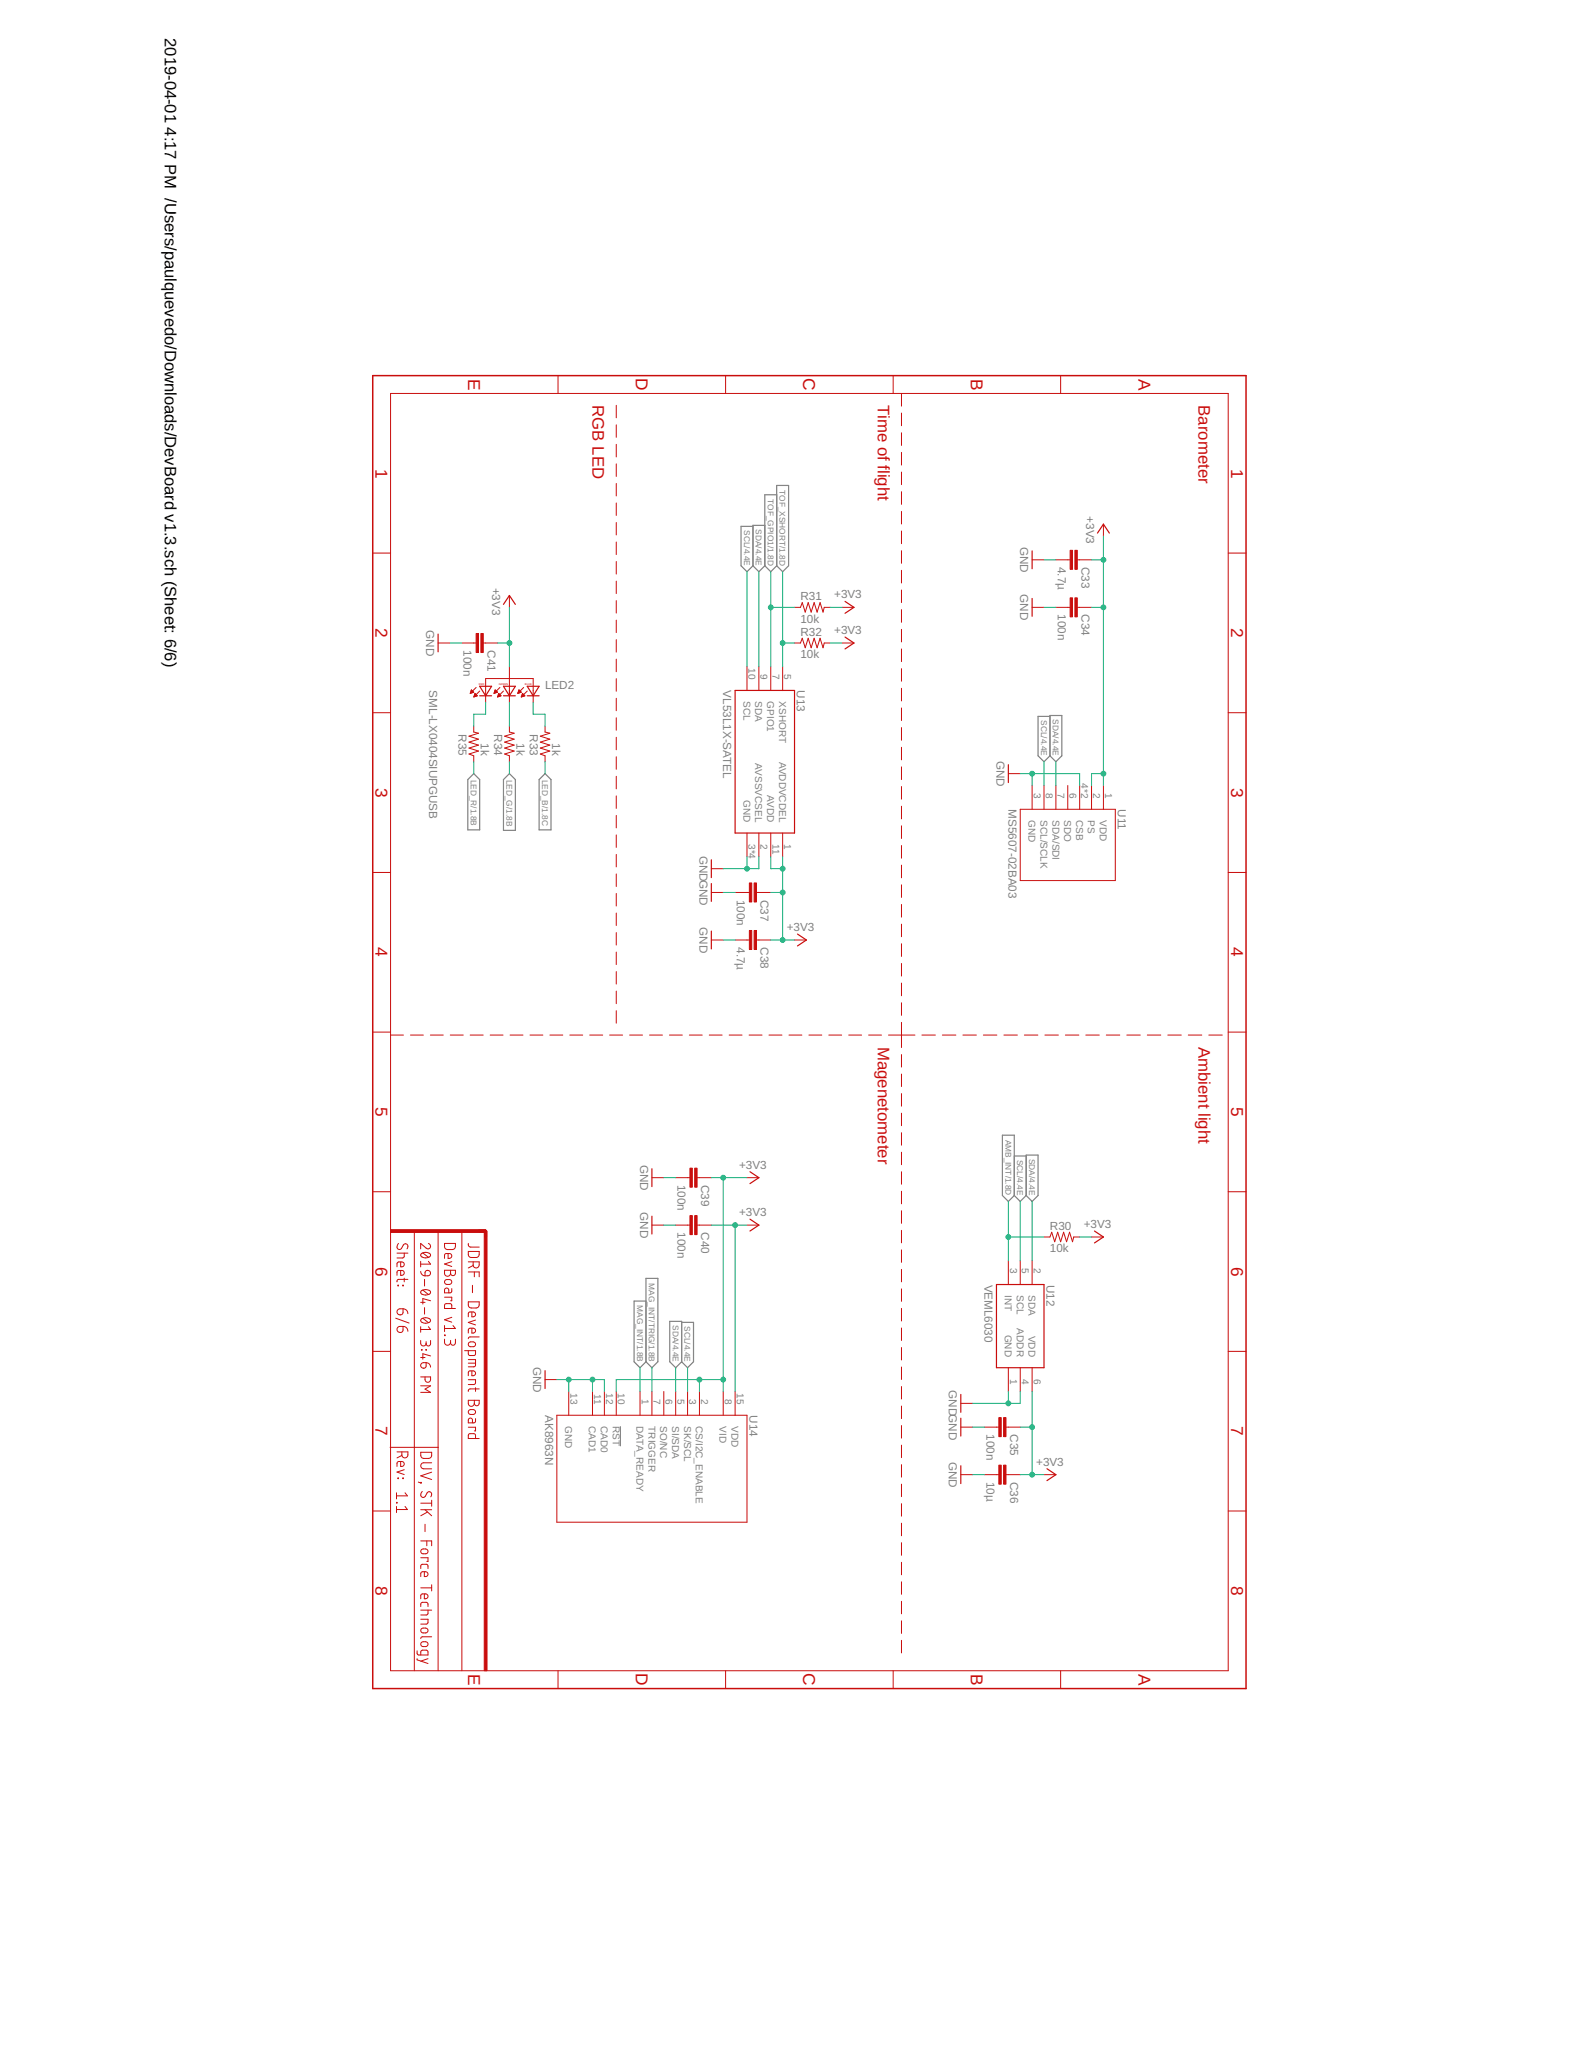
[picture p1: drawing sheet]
<svg xmlns="http://www.w3.org/2000/svg" width="216mm" height="279mm" viewBox="0 0 216 279" stroke-linecap="round" stroke-linejoin="round" font-family="sans-serif">
<path d="M84 193.1v2.7" fill="none" stroke="#808080" stroke-width=".14"/>
<g fill="none" stroke="#808080" stroke-width=".16">
<path d="M101.9 76.6l.8 .8 .8-.8M101.9 71.3h-1.6v5.3l.8 .8 .8-.8M103.5 76.6l.8 .8 .8-.8M103.5 71.1h-1.6v5.5M105.1 65.7h1.6v10.9l-.8 .8-.8-.8zM105.1 67h-1.6v9.6M142.1 97h-1.6v5.3l.8 .8 .8-.8M142.1 96.9h1.6v5.4l-.8 .8-.8-.8zM63.3 105.5l.8-.8 .8 .8v6.8h-1.6zM69 104.7l.8 .8v6.9h-1.7v-6.9zM73 105.5l.8-.8 .8 .8v6.8h-1.6zM135.7 153.7h1.6v8.1l-.8 .8-.8-.8z"/>
<path d="M137.3 156.5h1.6M138.9 156.4h1.6v5.4l-.8 .8-.8-.8zM87.4 176.1h-1.6v8.2l.8 .8 .8-.8M87.4 173.1h1.6v11.2l-.8 .8-.8-.8zM90.7 178.9h1.6v5.4l-.8 .8-.8-.8zM92.3 179h1.6v5.3l-.8 .8-.8-.8M137.3 161.8l.8 .8 .8-.8"/>
</g>
<g fill="none" stroke="#c90d0c" stroke-width=".14">
<path d="M52.9 53.3h113.4v172.9h-113.4zM75.5 50.8v2.5M83.4 54.9v1.7M83.4 57.5v1.7M98.2 50.8v2.5M120.9 50.8v2.5M122 53.3v1.7M122 55.9v1.7M122 58.6v1.7M143.6 50.8v2.5M50.5 74.9h2.4M83.4 60.2v1.7"/>
<path d="M83.4 62.8v1.7M83.4 65.4v1.7M83.4 68.1v1.7M83.4 70.7v1.7M83.4 73.4v1.7M83.4 76v1.7M83.4 78.7v1.7M122 61.2v1.8M122 63.9v1.7M122 66.6v1.7M122 69.2v1.7M122 71.9v1.7"/>
<path d="M122 74.5v1.8M122 77.2v1.7M122 79.9v1.7M139.7 75.8h1.6M142.9 75.8h2M145.8 75.8h2M149.4 71v1.6M166.3 74.9h2.4M50.5 96.5h2.4M59.3 87h1.6M62.5 87h1.9M63.7 93.7v.2"/>
<path d="M63.8 93.5v.3M63.8 93.4l.3 .3-.5 .2zM63.9 93.5v.3M64 93.6v.1M64.1 93.7h.1M64.1 98.3v.8l.7 .2-1.3 .4 1.3 .4-1.3 .4 1.3 .4-1.3 .4 1.3 .4-1.3 .4 .6 .2v.8M64.2 94.2v.1M64.2 94v.3M64.3 93.9l.3 .3-.5 .1zM64.3 93.9v.4M64.4 94v.3M64.4 93.1l-.5 .5"/>
<path d="M64.5 94.1v.1M64.9 93.5l-.5 .6M65.4 87h1.9M65.7 95.1v-3.2h6.5v3.2M66.9 93.7v.2M67 93.5v.3M67 93.4l.3 .3-.4 .2zM67.1 93.4v.4M67.1 93.5v.3M67.2 93.6v.1M67.3 93.7h.1M67.4 94.3h.1"/>
<path d="M67.5 94v.3M67.5 93.9l.3 .3-.5 .1zM67.5 93.9v.4M67.6 94v.3M67.7 93.1l-.6 .5M67.7 94.1v.1M68.1 93.5l-.5 .6M69 80.6v1.6M69 90.2v4.9M69 98.3v.8l.6 .2-1.3 .4 1.3 .4-1.3 .4 1.3 .4-1.3 .4 1.3 .4-1.3 .4 .7 .2v.8M70.1 93.7v.2M70.2 93.5v.3"/>
<path d="M70.2 93.4l.4 .3-.5 .2zM70.3 93.4v.4M70.3 93.5v.3M70.4 93.6v.2M70.5 93.7h.1M70.6 94.3h.1M70.7 94.1v.2M70.7 93.9l.3 .3-.4 .1zM70.7 93.9v.4M70.8 94v.3M70.9 93.1l-.6 .5M70.9 94v.2"/>
<path d="M71 94.1v.1M71 94.2h.1M71.4 93.5l-.6 .6M73.8 98.3v.8l.6 .2-1.3 .4 1.3 .4-1.3 .4 1.3 .4-1.3 .4 1.3 .4-1.3 .4 .7 .2v.8M83.4 81.3v1.7M83.4 83.9v1.7M83.4 86.6v1.7M83.4 89.2v1.7M83.4 91.9v1.7M83.4 94.5v1.7M83.4 97.2v1.7M83.4 99.8v1.7"/>
<path d="M101.1 90.2v3.3M102.7 90.2v3.3M104.3 90.2v3.3M105.9 90.2v3.3M107.5 87h.9l.2-.6 .4 1.3 .4-1.3 .4 1.3 .4-1.3 .4 1.3 .4-1.3 .4 1.3 .2-.7h.8M107.5 82.2h.9l.2-.6 .4 1.3 .4-1.3 .4 1.3 .4-1.3 .4 1.3 .4-1.3 .4 1.3 .2-.7h.8M114 87h1.6M114 82.2h1.6M122 82.5v1.7M122 85.2v1.7M122 87.8v1.8M122 90.5v1.7"/>
<path d="M122 93.2v1.7M122 95.8v1.7M122 98.5v1.7M139.7 82.2h1.6M142.9 82.2h2M145.8 82.2h2M166.3 96.5h2.4M50.5 118.1h2.4M83.4 102.4v1.7M83.4 105.1v1.7M83.4 107.7v1.7M83.4 110.4v1.7"/>
<path d="M83.4 113v1.7M83.4 115.7v1.7M83.4 118.3v1.7M96.3 117.6h1.6M101.1 112.8v3.2M102.7 112.8v3.2M104.3 112.8v3.2M105.9 112.8v3.2M122 101.2v1.7M122 103.8v1.7M122 106.5v1.7M122 109.1v1.8"/>
<path d="M122 111.8v1.7M122 114.5v1.7M122 117.1v1.7M122 119.8v1.7M136.5 104.7h1.6M138.1 109.6h12.9v9.6h-12.9zM139.7 106.3v3.3M141.3 106.3v3.3M142.9 106.3v3.3M144.5 106.3v3.3M146.1 106.3v3.3M147.8 106.3v3.3"/>
<path d="M149.4 106.3v3.3M166.3 118.1h2.4M50.5 139.7h2.4M83.4 120.9v1.7M83.4 123.6v1.7M83.4 126.2v1.7M83.4 128.9v1.7M83.4 131.5v1.7M83.4 134.2v1.7M83.4 136.8v1.7M96.3 127.2h1.6M96.3 120.8h1.6"/>
<path d="M99.5 127.2h1.9M99.5 120.8h1.9M102.4 127.2h1.9M102.4 120.8h1.9M107.5 127.2h1.7M122 122.4v1.7M122 125.1v1.7M122 127.8v1.7M122 130.4v1.7M122 133.1v1.7M122 135.7v1.7M122 138.4v3.4"/>
<path d="M166.3 139.7h2.4M52.9 140.1h1.7M55.6 140.1h1.7M58.3 140.1h1.7M61 140.1h1.7M63.6 140.1h1.8M66.4 140.1h1.7M69 140.1h1.8M71.7 140.1h1.8M74.4 140.1h1.8M77.1 140.1h1.8M79.8 140.1h1.8"/>
<path d="M82.5 140.1h1.8M85.2 140.1h1.8M87.9 140.1h1.8M88.2 159.4h1.7M90.6 140.1h1.8M91.5 159.4h1.9M93.3 140.1h1.8M94.4 159.4h1.9M96 140.1h1.7M98.7 140.1h1.7M101.1 159.4h1.6M101.4 140.1h1.8"/>
<path d="M104.1 140.1h1.7M106.8 140.1h1.7M109.5 140.1h1.7M112.2 140.1h1.7M114.9 140.1h1.7M117.6 140.1h1.7M120.3 140.1h3.5M122 142.8v1.6M122 145.4v1.7M122 148v1.7M122 150.7v1.7M122 153.3v1.7"/>
<path d="M122 156v1.7M122 158.6v1.7M124.8 140.1h1.8M127.6 140.1h1.8M130.3 140.1h1.9M133.1 140.1h1.8M135.9 140.1h1.8M138.7 140.1h1.8M141.4 140.1h1.9M144.2 140.1h1.8M147 140.1h1.8M149.7 140.1h1.9"/>
<path d="M152.5 140.1h1.8M155.3 140.1h1.8M158.1 140.1h1.8M160.8 140.1h1.9M163.6 140.1h1.8M50.5 161.3h2.4M53.6 178.4l1.8 .7M53.7 169.6h1.5M53.8 179.7l.2-.1h.6v.4a.41 .41 0 0 1-.6 .3 .41 .41 0 0 1-.2-.6zM53.9 174v.1zM53.9 177.2h.7v.5a.41 .41 0 0 1-.7 .2 .41 .41 0 0 1 0-.7zM53.9 168.3a.44 .44 0 0 0-.2 .5 .44 .44 0 0 0 .4 .4l.2-.1 .3-.6a.37 .37 0 0 1 .6 0 .37 .37 0 0 1-.1 .6"/>
<path d="M54.2 170.8v.7a.34 .34 0 0 0 .5-.2 .34 .34 0 0 0-.3-.5l-.6 .1-.1 .6M54.2 172v.6a.34 .34 0 0 0 .5-.2 .34 .34 0 0 0-.3-.4h-.6l-.1 .6M54.5 174l.1 .1zM54.6 177.2l.4 .2 .2 .4M54.6 179.6l.4 .1 .2 .5M54.7 169.6l-.1 .6-.9 .1M54.7 173v.5M55.2 173.2h-1.3l-.2 .3M56.1 166.6v59.6M56.9 172.1l.2 .4 .4 .2M56.9 170.7v.8M56.9 179.6v.7"/>
<path d="M56.9 176.3h.6M57 169.7a.85 .85 0 0 1 1.3 .2 .79 .79 0 0 1-1.4 0zM57 174.7a.88 .88 0 0 1 1.3 .2 .82 .82 0 0 1-1.2 .3l-.2-.3zM57 178.5a.85 .85 0 0 1 1.3 .3 .79 .79 0 0 1-1.4 0zM57.2 169.6l.8 .6M57.2 174.6l.8 .6M57.2 178.5l.8 .5M57.5 173.2v.9M57.5 177v.9M57.6 172.1a.38 .38 0 0 1 .6 .1 .38 .38 0 0 1-.3 .5h-.4zM58 168.3a.37 .37 0 0 1 .3 .5 .37 .37 0 0 1-.6 .2l-.8-.7v.8M58 170.7l.3 .4h-1.4"/>
<path d="M58 179.6l.3 .4h-1.4M58.3 176.1l-1.1-.3v.7M59.3 166.6v59.6M60.2 168.3h1.4a.73 .73 0 0 1-.1 .8l-.3 .1-.9-.1-.1-.2zM60.2 172h1.4v.4a.33 .33 0 0 1-.3 .3 .33 .33 0 0 1-.3-.3 .41 .41 0 0 1-.4 .4 .41 .41 0 0 1-.4-.4zM60.2 179.4v.9M60.2 175.6h1v.5h-.2M60.3 173.3l.5-.1a.33 .33 0 0 1 .4 .3 .33 .33 0 0 1-.4 .4l-.5-.1-.1-.2zM60.7 169.7v.6a.35 .35 0 0 0 .4-.2 .35 .35 0 0 0-.3-.4l-.6 .1v.5M61 172v.4M61.2 174.4l-.1 .5-.1 .1h-.8v-.4a.29 .29 0 0 1 .3-.2 .29 .29 0 0 1 .2 .2v.4M61.2 177.1l-.1-.5-.1-.1h-.7l-.1 .1v.5h1.4"/>
<path d="M61.2 170.8l-1 .3 1 .3M61.2 178.3l-1 .4 1 .3M61.3 179.4l.3 .4h-1.4M62.5 166.6v59.6M63.4 168.3v.4l.2 .1h1.3M63.4 169.4h1.5l-.1 .5-.2 .3h-.9l-.3-.3zM63.4 170.8h1.5a.73 .73 0 0 1-.2 .8h-.3l-.3-.1-.1-.7M63.4 176.2h1.5a.73 .73 0 0 1-.2 .8l-.3 .1-.8-.1-.2-.2zM63.4 172.2h1.5v.6M63.9 177.6v.7a.35 .35 0 0 0 .5-.3 .35 .35 0 0 0-.4-.4l-.5 .1-.1 .6M63.9 179.8v.7a.35 .35 0 0 0 .5-.3 .35 .35 0 0 0-.4-.4l-.5 .1-.1 .6M64 174v1"/>
<path d="M64 171.3l-.6 .3M64.2 172.2v.6M64.4 178.7l-1 .3 1 .4M88.2 165.8h1.7M91.5 165.8h1.9M94.4 165.8h1.9M101.1 165.8h1.6M122 161.3v1.7M122 163.9v1.7M122 166.6v1.6M122 169.2v1.7M122 171.8v1.7"/>
<path d="M122 174.5v1.7M122 177.1v1.7M122 179.8v1.7M136.5 170.7v3.2M138.1 170.7v3.2M139.7 170.7v3.2M141.3 167.4h.8l.3-.6 .4 1.3 .4-1.3 .4 1.3 .4-1.3 .4 1.3 .4-1.3 .4 1.3 .1-.7h.8M147.8 167.4h1.6M166.3 161.3h2.4M50.5 182.9h2.4M52.8 195.9h6.5M53.7 196.5h1.5v.4a.41 .41 0 0 1-.4 .5 .41 .41 0 0 1-.4-.5v-.4"/>
<path d="M54.2 197.8v.7a.35 .35 0 0 0 .5-.2 .35 .35 0 0 0-.3-.5l-.6 .1-.1 .6M54.4 197l-.7 .4M54.7 199l-1 .3 1 .3M56.9 181.5v.3a.37 .37 0 0 0 .4 .4 .37 .37 0 0 0 .4-.4M56.9 186.4h1.4v.4a.38 .38 0 0 1-.4 .3 .38 .38 0 0 1-.4-.3v-.4M56.9 183.8h.6M56.9 187.6h1.4l-.8 .4 .8 .5h-1.4M57 196.6h1.4v.5l-.3 .3h-.9l-.2-.3zM57 182.7l.1 .1zM57.1 184.6l.6-.1v.4a.37 .37 0 0 1-.6 .3 .37 .37 0 0 1 0-.6zM57.7 182.7v.1zM57.7 184.5l.4 .1 .2 .5"/>
<path d="M58.3 181.5v.4a.3 .3 0 0 1-.3 .3 .3 .3 0 0 1-.3-.3v-.3M58.3 183.5l-1.1-.2v.7M58.4 198h-1a.41 .41 0 0 0-.4 .4 .41 .41 0 0 0 .4 .4h1M58.4 199.3l-1.4 .5 1.4 .5M60.2 181.3v.4a.41 .41 0 0 0 .4 .4 .41 .41 0 0 0 .4-.4M60.2 180.7l.1 .1zM61.6 181.3v.5a.33 .33 0 0 1-.3 .3 .33 .33 0 0 1-.3-.3v-.4M62.9 182.8h1.5v.5l-.2 .2h-.7l-.1-.2v-.5M63.4 184h1l-.1 1h-.9M63.4 186.8h1l-.1 .5-.9 .1M63.4 189.6h1.5v.4a.33 .33 0 0 1-.4 .3 .33 .33 0 0 1-.3-.3 .41 .41 0 0 1-.4 .4 .41 .41 0 0 1-.4-.4zM63.4 193.2h1v.5h-.2"/>
<path d="M63.4 184.5h1M63.5 181.7l.5-.1a.33 .33 0 0 1 .4 .4 .33 .33 0 0 1-.4 .3l-.5-.1-.1-.2zM63.5 190.9l.5-.1a.33 .33 0 0 1 .4 .3 .33 .33 0 0 1-.4 .4l-.5-.1-.1-.2zM63.9 185.6v.6a.35 .35 0 0 0 .5-.2 .35 .35 0 0 0-.4-.4h-.5l-.1 .6M64.2 189.6v.4M64.4 192v.5l-.2 .1h-.8v-.4a.28 .28 0 0 1 .3-.2 .28 .28 0 0 1 .3 .2v.4M64.4 194.7v-.5l-.2-.1h-.7l-.1 .1v.5h1.5M64.4 187.9v.4M64.9 181h-1.4l-.1 .2M64.9 188h-1.3l-.1 .1-.1 .2M73.8 186.8h1.6M75.4 191.6h25.7v14.5h-25.7z"/>
<path d="M77 188.4v3.2M80.2 188.4v3.2M81.8 188.4v3.2M83.4 188.4v3.2M86.6 188.4v3.2M88.2 188.4v3.2M89.9 188.4v3.2M91.5 188.4v3.2M93.1 188.4v3.2M94.7 188.4v3.2M97.9 188.4v3.2M99.5 188.4v3.2"/>
<path d="M122 182.4v1.7M122 185.1v1.6M122 187.7v1.7M122 190.3v1.7M122 193v1.7M122 195.6v1.7M122 198.3v1.7M130.1 193.2h1.6M130.1 190h1.6M130.1 199.6h1.6M133.3 193.2h1.9M133.3 199.6h1.9"/>
<path d="M136.2 193.2h1.9M136.2 199.6h1.9M136.5 185.1v3.3M138.1 185.1v3.3M139.7 185.1v3.3M141.3 199.6h1.6M166.3 182.9h2.4M50.5 204.5h2.4M53.7 203.4l.1 .1zM53.7 202.1v.8M53.7 203.9v.9M53.9 200.1v.1z"/>
<path d="M54.5 200.1l.1 .1zM54.8 202.1l.3 .4h-1.4M54.8 203.9l.3 .4h-1.4M56.6 200.6l.4 .1M57 212.3v-.4l.2-.1h.7v.5M57 217.5v-.4l.2-.2 .7 .1v.5M57 219.2h.9v.6l-.9 .1M57 200.7h.1M57 208.6h1.4v.6M57 203.5h1.4M57 204.4h1.4M57 210.9h.9v.5h-.1"/>
<path d="M57 214.9h1.4M57 218h1.4M57.1 209.8l.5-.1a.33 .33 0 0 1 .3 .3 .33 .33 0 0 1-.3 .3h-.5l-.1-.2zM57.2 201.9a.43 .43 0 0 0-.3 .5 .43 .43 0 0 0 .5 .3l.4-.6a.37 .37 0 0 1 .6 0 .37 .37 0 0 1-.1 .5M57.4 212.8v.6a.35 .35 0 0 0 .5-.2 .35 .35 0 0 0-.3-.4h-.6v.6M57.4 215.8v.6a.35 .35 0 0 0 .5-.2 .35 .35 0 0 0-.3-.4h-.6v.6M57.5 206.3v1M57.5 204.4l.9 .8M57.8 208.6v.6M57.9 204.7l-.9 .5M57.9 218v.6h-.9M58.4 203.1v.8"/>
<path d="M58.4 214.5v.9M122 200.9v1.7M122 203.6v1.6M122 206.2v1.7M122 208.8v1.7M122 211.5v1.7M122 214.1v1.7M122 216.8v1.7M122 219.4v1.7M166.3 204.5h2.4M56.5 223.5v.4l.2 .1h1.2v-.5l-.2-.1h-.6l-.1 .1v.5M56.5 224.5v.2l1.4 .5"/>
<path d="M57.1 220.5l.5-.1a.33 .33 0 0 1 .3 .3 .33 .33 0 0 1-.3 .3h-.5l-.1-.2zM57.1 222.3l.5-.1a.33 .33 0 0 1 .3 .4 .33 .33 0 0 1-.3 .3l-.5-.1-.1-.2zM57.9 224.5l-.9 .4M58.4 221.6h-1.3l-.1 .2M75.5 226.2v2.4M98.2 226.2v2.4M120.9 226.2v2.4M122 222.1v1.7M143.6 226.2v2.4"/>
</g>
<g fill="none" stroke="#c90d0c" stroke-width=".16">
<path d="M139.7 74.6v2.4M148.6 72.2l.8-1.2 .8 1.2M59.3 85.8v2.4M64.9 94.2h1.6M64.9 92.9h1.6l-.8 1.3zM68.1 94.2h1.7M68.1 92.9h1.7l-.8 1.3zM68.1 81.8l.9-1.2 .8 1.2M71.4 92.9h1.6l-.8 1.3zM71.4 94.2h1.6M99.5 93.5h8v19.3h-8zM114.4 81.4l1.2 .8-1.2 .8"/>
<path d="M114.4 86.2l1.2 .8-1.2 .8M139.7 81v2.4M96.3 116.4v2.4M96.3 119.6v2.4M136.5 103.5v2.4M96.3 126v2.5M107.9 126.4l1.3 .8-1.3 .9M88.2 158.2v2.4M101.5 158.6l1.2 .8-1.2 .8M88.2 164.6v2.4M101.5 165l1.2 .8-1.2 .8M134.9 173.9h6.4v11.2h-6.4z"/>
<path d="M148.2 166.6l1.2 .8-1.2 .9M73.8 185.5v2.5M130.1 188.8v2.4M130.1 192v2.4M130.1 198.4v2.4M141.7 198.8l1.2 .8-1.2 .8"/>
</g>
<g fill="#c90d0c" stroke="#c90d0c" stroke-width=".14">
<path d="M101.4 126h.4v2.5h-.4z"/>
<path d="M102.1 126h.3v2.5h-.3z"/>
<path d="M101.4 119.5h.4v2.6h-.4z"/>
<path d="M102.1 119.5h.3v2.6h-.3z"/>
<path d="M135.2 191.9h.3v2.6h-.3z"/>
<path d="M135.8 191.9h.4v2.6h-.4z"/>
<path d="M135.2 198.3h.3v2.6h-.3z"/>
<path d="M135.8 198.3h.4v2.6h-.4z"/>
<path d="M93.4 164.6h.3v2.5h-.3z"/>
<path d="M94 164.6h.4v2.5h-.4z"/>
<path d="M93.4 158.1h.3v2.6h-.3z"/>
<path d="M94 158.1h.4v2.6h-.4z"/>
<path d="M144.9 74.5h.3v2.6h-.3z"/>
<path d="M145.5 74.5h.3v2.6h-.3z"/>
<path d="M144.9 80.9h.3v2.6h-.3z"/>
<path d="M145.5 80.9h.3v2.6h-.3z"/>
<path d="M52.9 166.5h12.8v.3h-12.8z"/>
<path d="M65.5 166.6h.4v59.6h-.4z"/>
<path d="M64.4 85.8h.4v2.5h-.4z"/>
<path d="M65.1 85.8h.3v2.5h-.3z"/>
</g>
<path d="M64.9 166.6h.8v.8" fill="none" stroke="#c90d0c" stroke-width=".39"/>
<path d="M50.5 50.8h118.2v177.8h-118.2z" fill="none" stroke="#c90d0c" stroke-width=".2"/>
<g fill="none" stroke="#0dab76" stroke-width=".14">
<path d="M101.1 77.4v12.8M102.7 77.4v12.8M104.3 77.4v12.8M105.9 77.4v12.8M141.3 75.8h1.6M147.8 75.8h1.6M149.4 72.6v33.7M60.9 87h1.6M65.7 95.1v1.6h-1.6v1.6M67.3 87h1.7M69 82.2v8M69 95.1v3.2"/>
<path d="M72.2 95.1v1.6h1.6v1.6M104.3 82.2h3.2M105.9 87h1.6M112.4 87h1.6M112.4 82.2h1.6M141.3 82.2h1.6M147.8 82.2h1.6M64.1 103.1v1.6M69 103.1v1.6M73.8 103.1v1.6M101.1 116v1.6M102.7 116v1.6h-4.8"/>
<path d="M104.3 116v1.6h1.6M105.9 116v11.2M138.1 104.7h8v1.6M139.7 104.7v1.6M141.3 103.1v3.2M142.9 103.1v3.2M149.4 104.7h-1.6v1.6M97.9 120.8h1.6M97.9 127.2h1.6M104.3 120.8h1.6M104.3 127.2h3.2M89.9 159.4h1.6"/>
<path d="M96.3 159.4h4.8M97.9 159.4v29M89.9 165.8h1.6M96.3 165.8h4.8M99.5 165.8v22.6M136.5 167.4h4.8M136.5 162.6v8.1M138.1 162.6v8.1M139.7 162.6v8.1M146.1 167.4h1.7M75.4 186.8h6.4v1.6M77 186.8v1.6"/>
<path d="M80.2 186.8v1.6M86.6 185.1v3.3M88.2 185.1v3.3M91.5 185.1v3.3M93.1 185.1v3.3M94.7 186.8v1.6M97.9 186.8h-14.5v1.6M131.7 199.6h1.6M131.7 193.2h1.6M136.5 188.4v1.6M138.1 188.4v1.6h-6.4M138.1 199.6h3.2"/>
<path d="M138.1 193.2h1.6M139.7 188.4v11.2"/>
</g>
<g fill="#0dab76" stroke="#0dab76" stroke-width=".14">
<circle cx="105.9" cy="87" r=".32"/>
<circle cx="104.3" cy="82.2" r=".32"/>
<circle cx="105.9" cy="120.8" r=".32"/>
<circle cx="105.9" cy="127.2" r=".32"/>
<circle cx="105.9" cy="117.6" r=".32"/>
<circle cx="139.7" cy="199.6" r=".32"/>
<circle cx="139.7" cy="193.2" r=".32"/>
<circle cx="99.5" cy="165.8" r=".32"/>
<circle cx="97.9" cy="159.4" r=".32"/>
<circle cx="97.9" cy="186.8" r=".32"/>
<circle cx="94.7" cy="186.8" r=".32"/>
<circle cx="149.4" cy="75.8" r=".32"/>
<circle cx="149.4" cy="82.2" r=".32"/>
<circle cx="149.4" cy="104.7" r=".32"/>
<circle cx="69" cy="87" r=".32"/>
<circle cx="101.1" cy="117.6" r=".32"/>
<circle cx="136.5" cy="190" r=".32"/>
<circle cx="77" cy="186.8" r=".32"/>
<circle cx="80.2" cy="186.8" r=".32"/>
<circle cx="139.7" cy="104.7" r=".32"/>
<circle cx="136.5" cy="167.4" r=".32"/>
</g>
<g font-size="2.3" fill="#c90d0c">
<text x="63.4" y="51.3" transform="rotate(90 63.4 51.3)">E</text>
<text x="86.1" y="51.2" transform="rotate(90 86.1 51.2)">D</text>
<text x="108.7" y="51.2" transform="rotate(90 108.7 51.2)">C</text>
<text x="131.4" y="51.3" transform="rotate(90 131.4 51.3)">B</text>
<text x="154.1" y="51.3" transform="rotate(90 154.1 51.3)">A</text>
<text x="80.2" y="54.9" transform="rotate(90 80.2 54.9)">RGB LED</text>
<text x="118.8" y="54.9" transform="rotate(90 118.8 54.9)">Time of flight</text>
<text x="162.2" y="54.9" transform="rotate(90 162.2 54.9)">Barometer</text>
<text x="50.8" y="63.4" transform="rotate(90 50.8 63.4)">1</text>
<text x="166.6" y="63.4" transform="rotate(90 166.6 63.4)">1</text>
<text x="50.8" y="85" transform="rotate(90 50.8 85)">2</text>
<text x="166.6" y="85" transform="rotate(90 166.6 85)">2</text>
<text x="50.8" y="106.6" transform="rotate(90 50.8 106.6)">3</text>
<text x="166.6" y="106.6" transform="rotate(90 166.6 106.6)">3</text>
<text x="50.8" y="128.3" transform="rotate(90 50.8 128.3)">4</text>
<text x="166.6" y="128.3" transform="rotate(90 166.6 128.3)">4</text>
<text x="118.8" y="141.7" transform="rotate(90 118.8 141.7)">Magenetometer</text>
<text x="162.2" y="141.7" transform="rotate(90 162.2 141.7)">Ambient light</text>
<text x="50.8" y="149.9" transform="rotate(90 50.8 149.9)">5</text>
<text x="166.6" y="149.9" transform="rotate(90 166.6 149.9)">5</text>
<text x="50.8" y="171.5" transform="rotate(90 50.8 171.5)">6</text>
<text x="166.6" y="171.5" transform="rotate(90 166.6 171.5)">6</text>
<text x="50.8" y="193.1" transform="rotate(90 50.8 193.1)">7</text>
<text x="166.6" y="193.1" transform="rotate(90 166.6 193.1)">7</text>
<text x="50.8" y="214.7" transform="rotate(90 50.8 214.7)">8</text>
<text x="166.6" y="214.7" transform="rotate(90 166.6 214.7)">8</text>
<text x="63.4" y="226.6" transform="rotate(90 63.4 226.6)">E</text>
<text x="86.1" y="226.5" transform="rotate(90 86.1 226.5)">D</text>
<text x="108.7" y="226.5" transform="rotate(90 108.7 226.5)">C</text>
<text x="131.4" y="226.6" transform="rotate(90 131.4 226.6)">B</text>
<text x="154.1" y="226.6" transform="rotate(90 154.1 226.6)">A</text>
</g>
<g font-size="2.2">
<text x="22.3" y="5.2" transform="rotate(90 22.3 5.2)">2019-04-01</text>
<text x="22.3" y="17.2" transform="rotate(90 22.3 17.2)">4:17 PM /Users/paulquevedo/Downloads/DevBoard v1.3.sch (Sheet: 6/6)</text>
</g>
<g font-size="1.6" fill="#808080">
<text x="147" y="69.9" transform="rotate(90 147 69.9)">+3V3</text>
<text x="138.1" y="74" transform="rotate(90 138.1 74)">GND</text>
<text x="143.2" y="76.7" transform="rotate(90 143.2 76.7)">4.7µ</text>
<text x="146.4" y="76.7" transform="rotate(90 146.4 76.7)">C33</text>
<text x="66.6" y="79.5" transform="rotate(90 66.6 79.5)">+3V3</text>
<text x="108.4" y="81.3">R31</text>
<text x="112.9" y="81">+3V3</text>
<text x="138.1" y="80.5" transform="rotate(90 138.1 80.5)">GND</text>
<text x="143.2" y="83.2" transform="rotate(90 143.2 83.2)">100n</text>
<text x="146.4" y="83.2" transform="rotate(90 146.4 83.2)">C34</text>
<text x="57.7" y="85.3" transform="rotate(90 57.7 85.3)">GND</text>
<text x="62.8" y="88" transform="rotate(90 62.8 88)">100n</text>
<text x="66" y="88" transform="rotate(90 66 88)">C41</text>
<text x="108.4" y="89.1">10k</text>
<text x="108.4" y="84.3">10k</text>
<text x="108.4" y="86.1">R32</text>
<text x="112.9" y="85.8">+3V3</text>
<text x="58.1" y="93.5" transform="rotate(90 58.1 93.5)">SML-LX0404SIUPGUSB</text>
<text x="73.8" y="93.3">LED2</text>
<text x="97.9" y="93.5" transform="rotate(90 97.9 93.5)">VL53L1X-SATEL</text>
<text x="107.9" y="93.5" transform="rotate(90 107.9 93.5)">U13</text>
<text x="62" y="99.4" transform="rotate(90 62 99.4)">R35</text>
<text x="65.1" y="100.6" transform="rotate(90 65.1 100.6)">1k</text>
<text x="66.9" y="99.4" transform="rotate(90 66.9 99.4)">R34</text>
<text x="69.9" y="100.6" transform="rotate(90 69.9 100.6)">1k</text>
<text x="71.7" y="99.4" transform="rotate(90 71.7 99.4)">R33</text>
<text x="74.7" y="100.6" transform="rotate(90 74.7 100.6)">1k</text>
<text x="134.9" y="103" transform="rotate(90 134.9 103)">GND</text>
<text x="136.5" y="109.6" transform="rotate(90 136.5 109.6)">MS5607-02BA03</text>
<text x="151.3" y="109.6" transform="rotate(90 151.3 109.6)">U11</text>
<text x="94.7" y="115.8" transform="rotate(90 94.7 115.8)">GNDGND</text>
<text x="94.7" y="125.5" transform="rotate(90 94.7 125.5)">GND</text>
<text x="99.7" y="121.8" transform="rotate(90 99.7 121.8)">100n</text>
<text x="103" y="121.8" transform="rotate(90 103 121.8)">C37</text>
<text x="99.7" y="128.2" transform="rotate(90 99.7 128.2)">4.7µ</text>
<text x="103" y="128.2" transform="rotate(90 103 128.2)">C38</text>
<text x="106.5" y="126">+3V3</text>
<text x="86.6" y="157.7" transform="rotate(90 86.6 157.7)">GND</text>
<text x="91.7" y="160.4" transform="rotate(90 91.7 160.4)">100n</text>
<text x="94.9" y="160.4" transform="rotate(90 94.9 160.4)">C39</text>
<text x="100.1" y="158.2">+3V3</text>
<text x="86.6" y="164.1" transform="rotate(90 86.6 164.1)">GND</text>
<text x="91.7" y="166.8" transform="rotate(90 91.7 166.8)">100n</text>
<text x="94.9" y="166.8" transform="rotate(90 94.9 166.8)">C40</text>
<text x="100.1" y="164.6">+3V3</text>
<text x="142.1" y="166.5">R30</text>
<text x="146.7" y="166.2">+3V3</text>
<text x="133.3" y="173.9" transform="rotate(90 133.3 173.9)">VEML6030</text>
<text x="141.6" y="173.9" transform="rotate(90 141.6 173.9)">U12</text>
<text x="142.1" y="169.5">10k</text>
<text x="72.2" y="185" transform="rotate(90 72.2 185)">GND</text>
<text x="73.8" y="191.6" transform="rotate(90 73.8 191.6)">AK8963N</text>
<text x="101.4" y="191.6" transform="rotate(90 101.4 191.6)">U14</text>
<text x="128.5" y="188.2" transform="rotate(90 128.5 188.2)">GNDGND</text>
<text x="128.5" y="197.9" transform="rotate(90 128.5 197.9)">GND</text>
<text x="133.5" y="194.2" transform="rotate(90 133.5 194.2)">100n</text>
<text x="136.7" y="194.2" transform="rotate(90 136.7 194.2)">C35</text>
<text x="133.5" y="200.6" transform="rotate(90 133.5 200.6)">10µ</text>
<text x="136.7" y="200.6" transform="rotate(90 136.7 200.6)">C36</text>
<text x="140.3" y="198.4">+3V3</text>
</g>
<g font-size="1.4" fill="#808080">
<text x="100.6" y="94.9" transform="rotate(90 100.6 94.9)">SCL</text>
<text x="101.3" y="90.5" transform="rotate(90 101.3 90.5)">10</text>
<text x="102.2" y="94.9" transform="rotate(90 102.2 94.9)">SDA</text>
<text x="102.9" y="91.2" transform="rotate(90 102.9 91.2)">9</text>
<text x="103.8" y="94.9" transform="rotate(90 103.8 94.9)">GPIO1</text>
<text x="104.6" y="91.2" transform="rotate(90 104.6 91.2)">7</text>
<text x="105.5" y="94.9" transform="rotate(90 105.5 94.9)">XSHORT</text>
<text x="106.2" y="91.2" transform="rotate(90 106.2 91.2)">5</text>
<text x="102.2" y="103.3" transform="rotate(90 102.2 103.3)">AVSSVCSEL</text>
<text x="103.8" y="107.6" transform="rotate(90 103.8 107.6)">AVDD</text>
<text x="105.5" y="103.1" transform="rotate(90 105.5 103.1)">AVDDVCDEL</text>
<text x="139.9" y="107.3" transform="rotate(90 139.9 107.3)">3</text>
<text x="141.5" y="107.3" transform="rotate(90 141.5 107.3)">8</text>
<text x="143.2" y="107.3" transform="rotate(90 143.2 107.3)">7</text>
<text x="144.8" y="107.3" transform="rotate(90 144.8 107.3)">6</text>
<text x="146.4" y="106" transform="rotate(90 146.4 106)">4*2</text>
<text x="148" y="107.3" transform="rotate(90 148 107.3)">2</text>
<text x="149.6" y="107.3" transform="rotate(90 149.6 107.3)">1</text>
<text x="100.6" y="108.3" transform="rotate(90 100.6 108.3)">GND</text>
<text x="139.2" y="111" transform="rotate(90 139.2 111)">GND</text>
<text x="140.8" y="111" transform="rotate(90 140.8 111)">SCL/SCLK</text>
<text x="142.4" y="111" transform="rotate(90 142.4 111)">SDA/SDI</text>
<text x="144.1" y="111" transform="rotate(90 144.1 111)">SDO</text>
<text x="145.7" y="111" transform="rotate(90 145.7 111)">CSB</text>
<text x="147.3" y="111" transform="rotate(90 147.3 111)">PS</text>
<text x="148.9" y="111" transform="rotate(90 148.9 111)">VDD</text>
<text x="101.3" y="114.3" transform="rotate(90 101.3 114.3)">3*4</text>
<text x="102.9" y="114.3" transform="rotate(90 102.9 114.3)">2</text>
<text x="104.6" y="114.3" transform="rotate(90 104.6 114.3)">11</text>
<text x="106.2" y="114.3" transform="rotate(90 106.2 114.3)">1</text>
<text x="136.7" y="171.7" transform="rotate(90 136.7 171.7)">3</text>
<text x="138.3" y="171.7" transform="rotate(90 138.3 171.7)">5</text>
<text x="139.9" y="171.7" transform="rotate(90 139.9 171.7)">2</text>
<text x="136" y="175.4" transform="rotate(90 136 175.4)">INT</text>
<text x="137.6" y="179.8" transform="rotate(90 137.6 179.8)">ADDR</text>
<text x="137.6" y="175.4" transform="rotate(90 137.6 175.4)">SCL</text>
<text x="139.2" y="175.4" transform="rotate(90 139.2 175.4)">SDA</text>
<text x="136" y="180.7" transform="rotate(90 136 180.7)">GND</text>
<text x="139.2" y="180.8" transform="rotate(90 139.2 180.8)">VDD</text>
<text x="77.2" y="188.6" transform="rotate(90 77.2 188.6)">13</text>
<text x="80.4" y="188.7" transform="rotate(90 80.4 188.7)">11</text>
<text x="82" y="188.6" transform="rotate(90 82 188.6)">12</text>
<text x="83.6" y="188.6" transform="rotate(90 83.6 188.6)">10</text>
<text x="86.9" y="189.4" transform="rotate(90 86.9 189.4)">1</text>
<text x="88.5" y="189.4" transform="rotate(90 88.5 189.4)">7</text>
<text x="90.1" y="189.4" transform="rotate(90 90.1 189.4)">6</text>
<text x="91.7" y="189.4" transform="rotate(90 91.7 189.4)">5</text>
<text x="93.3" y="189.4" transform="rotate(90 93.3 189.4)">3</text>
<text x="94.9" y="189.4" transform="rotate(90 94.9 189.4)">2</text>
<text x="98.1" y="189.4" transform="rotate(90 98.1 189.4)">8</text>
<text x="99.7" y="188.6" transform="rotate(90 99.7 188.6)">15</text>
<text x="136.7" y="186.6" transform="rotate(90 136.7 186.6)">1</text>
<text x="138.3" y="186.6" transform="rotate(90 138.3 186.6)">4</text>
<text x="139.9" y="186.6" transform="rotate(90 139.9 186.6)">6</text>
<text x="76.5" y="193.1" transform="rotate(90 76.5 193.1)">GND</text>
<text x="79.7" y="193.1" transform="rotate(90 79.7 193.1)">CAD1</text>
<text x="81.3" y="193.1" transform="rotate(90 81.3 193.1)">CAD0</text>
<text x="82.9" y="193.1" transform="rotate(90 82.9 193.1)">RST</text>
<text x="86.2" y="193.1" transform="rotate(90 86.2 193.1)">DATA_READY</text>
<text x="87.8" y="193.1" transform="rotate(90 87.8 193.1)">TRIGGER</text>
<text x="89.4" y="193.1" transform="rotate(90 89.4 193.1)">SO/NC</text>
<text x="91" y="193.1" transform="rotate(90 91 193.1)">SI/SDA</text>
<text x="92.6" y="193.1" transform="rotate(90 92.6 193.1)">SK/SCL</text>
<text x="94.2" y="193.1" transform="rotate(90 94.2 193.1)">CS/I2C_ENABLE</text>
<text x="97.4" y="193.1" transform="rotate(90 97.4 193.1)">VID</text>
<text x="99" y="193.1" transform="rotate(90 99 193.1)">VDD</text>
</g>
<g font-size="1.1" fill="#808080">
<text x="100.7" y="71.8" transform="rotate(90 100.7 71.8)">SCL/4.4E</text>
<text x="102.3" y="71.6" transform="rotate(90 102.3 71.6)">SDA/4.4E</text>
<text x="103.9" y="67.6" transform="rotate(90 103.9 67.6)">TOF_GPIO1/1.8D</text>
<text x="105.5" y="66.4" transform="rotate(90 105.5 66.4)">TOF_XSHORT/1.8D</text>
<text x="140.9" y="97.5" transform="rotate(90 140.9 97.5)">SCL/4.4E</text>
<text x="142.5" y="97.4" transform="rotate(90 142.5 97.4)">SDA/4.4E</text>
<text x="63.7" y="105.5" transform="rotate(90 63.7 105.5)">LED_R/1.8B</text>
<text x="68.5" y="105.5" transform="rotate(90 68.5 105.5)">LED_G/1.8B</text>
<text x="73.4" y="105.5" transform="rotate(90 73.4 105.5)">LED_B/1.8C</text>
<text x="136.1" y="154.3" transform="rotate(90 136.1 154.3)">AMB_INT/1.8D</text>
<text x="137.7" y="157" transform="rotate(90 137.7 157)">SCL/4.4E</text>
<text x="139.3" y="156.9" transform="rotate(90 139.3 156.9)">SDA/4.4E</text>
<text x="87.8" y="173.7" transform="rotate(90 87.8 173.7)">MAG_INT/TRIG/1.8B</text>
<text x="86.2" y="176.7" transform="rotate(90 86.2 176.7)">MAG_INT/1.8B</text>
<text x="91.1" y="179.4" transform="rotate(90 91.1 179.4)">SDA/4.4E</text>
<text x="92.7" y="179.5" transform="rotate(90 92.7 179.5)">SCL/4.4E</text>
</g>
<g font-size=".4" fill="#c90d0c">
<text x="64.8" y="92.8">RED</text>
<text x="67.5" y="92.8">GREEN</text>
<text x="71.1" y="92.8">BLUE</text>
</g>
</svg>
